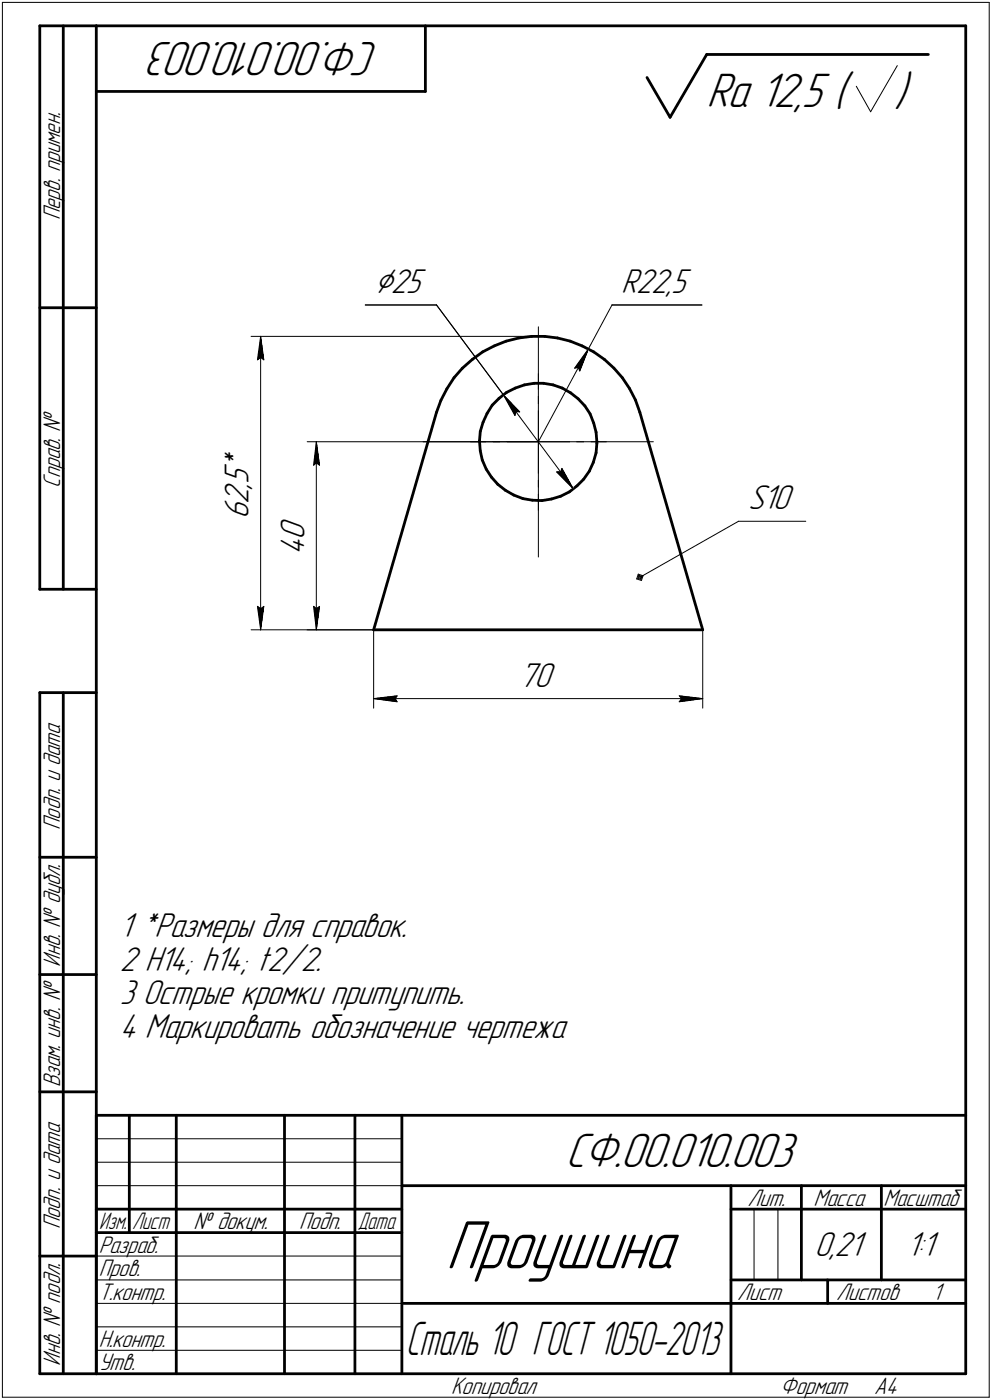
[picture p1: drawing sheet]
<svg xmlns="http://www.w3.org/2000/svg" width="211mm" height="298mm" viewBox="0 0 211 298" stroke-linecap="round" stroke-linejoin="round" font-family="sans-serif">
<g fill="none" stroke="#000" stroke-width=".59">
<path d="M8.5 5.5v120zM8.5 5.5h12zM13.5 5.5v120zM20.5 5.5v287zM20.5 5.5h185zM20.5 19.5h70zM90.5 5.5v14zM137.7 16.5l4.9 8.5zM150.4 11.6l-7.8 13.4zM150.4 11.6h47.1zM205.5 5.5v287zM8.5 65.5h12z"/>
<path d="M98.4 78.4l-1.8 2zM98.4 78.4l2.1-1.9zM100.5 76.5l2.2-1.6zM102.7 74.9l2.5-1.2zM105.2 73.7l2.5-1.1zM107.7 72.6l2.7-.6zM110.4 72l2.7-.4zM113.1 71.6h2.8zM115.9 71.6l2.7 .4zM118.6 72l2.7 .6zM121.3 72.6l2.6 1.1zM123.9 73.7l2.4 1.2z"/>
<path d="M126.3 74.9l2.3 1.6zM128.6 76.5l2 1.9zM130.6 78.4l1.8 2zM92.9 87.8l-13.4 46.3zM93.8 85.3l-.9 2.5zM95.1 82.8l-1.3 2.5zM96.6 80.4l-1.5 2.4zM102 93.9l.2 2.1zM102.2 91.9l-.2 2zM102.2 96l.4 2zM102.6 98l.9 1.9zM102.8 89.9l-.6 2z"/>
<path d="M103.5 99.9l1.1 1.7zM103.6 88.1l-.8 1.8zM104.7 86.3l-1.1 1.8zM106.2 84.8l1.6-1.2zM106.2 84.8l-1.5 1.5zM107.8 83.6l1.8-1zM109.6 82.6l2-.6zM111.6 82l2-.4zM113.6 81.6h2.1zM115.7 81.6l2 .4zM117.7 82l1.9 .6zM119.6 82.6l1.8 1.1z"/>
<path d="M121.4 83.7l1.6 1.2zM123 84.9l1.5 1.5zM124.5 86.4l1.1 1.7zM125.6 88.1l.7 2zM126.2 98.5l-.8 1.8zM126.3 90.1l.5 1.9zM126.8 92l.2 2.1zM126.8 96.4l-.6 2.1zM127 94.4l-.2 2zM127 94.1v.3zM132.4 80.4l1.5 2.3zM133.9 82.7l1.3 2.5z"/>
<path d="M135.2 85.2l.9 2.6zM136.1 87.8l13.4 46.3zM104.6 101.6l1.3 1.5zM105.9 103.1l1.6 1.3zM107.5 104.4l1.8 1zM109.3 105.4l2 .8zM111.3 106.2l2 .3zM113.3 106.5l2 .1zM115.3 106.6l2-.3zM117.3 106.3l2-.6zM119.3 105.7l1.9-1zM121.2 104.7l1.6-1.2z"/>
<path d="M122.8 103.5l1.4-1.5zM125.4 100.3l-1.2 1.7zM8.5 125.5h12zM79.5 134.1h70zM8.5 147.5v145zM8.5 147.5h12zM13.5 147.5v145zM8.5 182.5h12zM8.5 207.5h12zM8.5 232.5h12zM20.5 237.5h185zM20.5 237.5v55z"/>
<path d="M27.5 237.5v25zM37.5 237.5v55zM60.5 237.5v55zM75.5 237.5v55zM85.5 237.5v55zM20.5 257.5h65zM85.5 252.5h120zM155.5 252.5v40zM155.5 257.5h15zM170.5 252.5v20zM170.5 257.5h35zM187.5 252.5v20z"/>
<path d="M8.5 267.5h12zM20.5 262.5h65zM85.5 277.5h70zM155.5 277.5h50zM155.5 272.5h50zM176.1 272.5v5zM8.5 292.5h12zM20.5 292.5h185z"/>
</g>
<g fill="none" stroke="#000" stroke-width=".21">
<path d="M.5 .5v297zM.5 .5h210zM182.2 18.4l3.1 5.4zM190.9 14l-5.6 9.8zM210.5 .5v297zM53.4 71.6h61.2zM54.8 76.6l.7-.5zM55.5 71.6l.6 5zM55.5 76.1l.6 .5zM55.5 71.6l-.7 5zM55.5 71.6v62.5zM77.7 64.9h15.2z"/>
<path d="M92.9 64.9l14.2 19.2zM114.6 79.6v14.5zM114.6 69.6v13.3zM122.3 78.4l.7-.2zM123 78.2l.4 .8zM125.2 74.3l-1.8 4.7zM125.2 74.3l-2.9 4.1zM125.2 74.3l-10.6 19.8zM130.2 64.9l-5 9.4zM130.2 64.9h19.2zM65.4 94.1h49.2zM66.7 99.1l.6-.5z"/>
<path d="M67.3 94.1l.7 5zM67.3 98.6l.7 .5zM67.3 94.1l-.6 5zM67.3 94.1v40zM90 94.1h13.4zM100.1 94.1h14.5zM104.9 94.1h1.4zM107.1 84.1l3.5 3.6zM107.1 84.1l2.5 4.4zM107.1 84.1l14.9 20zM107.9 94.1h6.7zM109.7 87.6l.9 .1z"/>
<path d="M109.7 87.6l-.1 .9zM114.6 94.1h14.4zM114.6 94.1v14.5zM114.6 94.1v6.7zM114.6 84.4v1.5zM114.6 87.5v6.6zM114.6 94.1h6.6zM119.5 99.7l-.2 .8zM119.5 99.7l2.5 4.4zM122.7 94.1h1.5zM125.7 94.1h13.3zM114.6 105.2v13.4z"/>
<path d="M114.6 102.3v1.4zM118.4 100.5l3.6 3.6zM118.4 100.5h.9zM157.1 111h14.3zM53.4 134.1h26.1zM54.8 129.1l.7 5zM54.8 129.1l.7 .5zM55.5 129.6l.6-.5zM56.1 129.1l-.6 5zM65.4 134.1h14.1zM66.7 129.1l.6 5zM66.7 129.1l.6 .5z"/>
<path d="M67.3 129.6l.7-.5zM68 129.1l-.7 5zM79.5 134.1v16.7zM135.5 123.3l1 .3zM135.7 123.2l.7 .2zM135.8 122.3l1 .3zM135.8 122.3l-.3 1zM135.9 123l.4 .2zM135.9 122.5l.7 .2zM135.9 122.5l-.2 .7zM136.1 122.7l.3 .2zM136.1 122.7l-.2 .3z"/>
<path d="M136.1 122.9l21-11.9zM136.4 122.9l-.1 .3zM136.4 122.9l.2-.2zM136.6 122.7l-.2 .7zM136.6 122.7l.2-.1zM136.8 122.6l-.3 1zM149.5 134.1v16.7zM79.5 148.8l5-.6zM79.5 148.8l5 .6zM79.5 148.8h70zM84.1 148.8l.4 .6zM84.5 148.2l-.4 .6z"/>
<path d="M144.5 149.4l5-.6zM144.5 148.2l.5 .6zM144.5 148.2l5 .6zM145 148.8l-.5 .6zM20.5 247.5h65zM20.5 252.5h65zM20.5 242.5h65zM160.4 257.5v15zM165.5 257.5v15zM20.5 267.5h65zM20.5 272.5h65zM20.5 277.5h65z"/>
<path d="M.5 297.5h210zM20.5 282.5h65zM20.5 287.5h65z"/>
</g>
<g fill="#fff" stroke="#fff" stroke-width=".21">
<path d="M110.5 140.6h8.1zM110.5 140.7h8.1zM110.5 140.8h8.1zM110.5 140.9h8.1zM110.5 141h8.1zM110.5 141.1h8.1zM110.5 141.1h8.1zM110.5 141.2h8.1zM110.5 141.3h8.1zM110.5 141.4h8.1zM110.5 141.5h8.1zM110.5 141.6h8.1zM110.5 141.6h8.1zM110.5 141.7h8.1zM110.5 141.8h8.1zM110.5 141.9h8.1zM110.5 142h8.1zM110.5 142.1h8.1zM110.5 142.2h8.1zM110.5 142.2h8.1zM110.5 142.3h8.1zM110.5 142.4h8.1zM110.5 142.5h8.1zM110.5 142.6h8.1zM110.5 142.7h8.1zM110.5 142.7h8.1zM110.5 142.8h8.1zM110.5 142.9h8.1zM110.5 143h8.1zM110.5 143.1h8.1zM110.5 143.2h8.1zM110.5 143.3h8.1zM110.5 143.3h8.1zM110.5 143.4h8.1zM110.5 143.5h8.1zM110.5 143.6h8.1zM110.5 143.7h8.1zM110.5 143.8h8.1zM110.5 143.8h8.1zM110.5 143.9h8.1zM110.5 144h8.1zM110.5 144.1h8.1zM110.5 144.2h8.1zM110.5 144.3h8.1zM110.5 144.4h8.1zM110.5 144.4h8.1zM110.5 144.5h8.1zM110.5 144.6h8.1zM110.5 144.7h8.1zM110.5 144.8h8.1zM110.5 144.9h8.1zM110.5 144.9h8.1zM110.5 145h8.1zM110.5 145.1h8.1zM110.5 145.2h8.1zM110.5 145.3h8.1zM110.5 145.4h8.1zM110.5 145.5h8.1zM110.5 145.5h8.1zM110.5 145.6h8.1zM110.5 145.7h8.1zM110.5 145.8h8.1zM110.5 145.9h8.1zM110.5 146h8.1zM110.5 146h8.1zM110.5 146.1h8.1zM110.5 146.2h8.1zM110.5 146.3h8.1zM110.5 146.4h8.1zM110.5 146.5h8.1zM110.5 146.6h8.1zM110.5 146.6h8.1zM110.5 146.7h8.1zM110.5 146.8h8.1zM110.5 146.9h8.1zM110.5 147h8.1zM110.5 147.1h8.1zM110.5 147.2h8.1zM110.5 147.2h8.1zM110.5 147.3h8.1zM110.5 147.4h8.1zM110.5 147.5h8.1zM110.5 147.6h8.1zM110.5 147.7h8.1z"/>
<path d="M84.4 147.7h.6zM83.8 147.7h1.2zM83.1 147.8h1.9zM82.5 147.9h2.5zM82 148h3zM81.3 148.1h3.7zM81.1 148.2h3.9zM80.9 148.3h4.1zM80.7 148.3h4.3zM80.4 148.4h4.6zM80.2 148.5h4.8zM80 148.6h5zM79.8 148.7h5.2zM79.5 148.8h5.5zM79.8 148.8h5.2zM79.9 148.9h5.1zM80.1 149h4.9zM80.3 149.1h4.7zM80.5 149.2h4.5zM80.7 149.3h4.3zM80.9 149.4h4.1zM81.1 149.4h3.9zM81.3 149.5h3.7zM82 149.6h3zM82.5 149.7h2.5zM83.1 149.8h1.9zM83.8 149.9h1.2zM84.4 149.9h.6z"/>
<path d="M144 147.7h.7zM144 147.7h1.3zM144 147.8h1.9zM144 147.9h2.6zM144 148h3.2zM144 148.1h3.7zM144 148.2h4zM144 148.3h4.3zM144 148.3h4.4zM144 148.4h4.7zM144 148.5h4.9zM144 148.6h5.1zM144 148.7h5.4zM144 148.8h5.5zM144 148.8h5.4zM144 148.9h5.2zM144 149h4.9zM144 149.1h4.8zM144 149.2h4.6zM144 149.3h4.3zM144 149.4h4.2zM144 149.4h4zM144 149.5h3.7zM144 149.6h3.2zM144 149.7h2.6zM144 149.8h1.9zM144 149.9h1.3zM144 149.9h.7z"/>
<path d="M59.2 110h7.2zM59.2 110.1h7.2zM59.2 110.2h7.2zM59.2 110.2h7.2zM59.2 110.3h7.2zM59.2 110.4h7.2zM59.2 110.5h7.2zM59.2 110.6h7.2zM59.2 110.7h7.2zM59.2 110.7h7.2zM59.2 110.8h7.2zM59.2 110.9h7.2zM59.2 111h7.2zM59.2 111.1h7.2zM59.2 111.2h7.2zM59.2 111.3h7.2zM59.2 111.3h7.2zM59.2 111.4h7.2zM59.2 111.5h7.2zM59.2 111.6h7.2zM59.2 111.7h7.2zM59.2 111.8h7.2zM59.2 111.8h7.2zM59.2 111.9h7.2zM59.2 112h7.2zM59.2 112.1h7.2zM59.2 112.2h7.2zM59.2 112.3h7.2zM59.2 112.4h7.2zM59.2 112.4h7.2zM59.2 112.5h7.2zM59.2 112.6h7.2zM59.2 112.7h7.2zM59.2 112.8h7.2zM59.2 112.9h7.2zM59.2 112.9h7.2zM59.2 113h7.2zM59.2 113.1h7.2zM59.2 113.2h7.2zM59.2 113.3h7.2zM59.2 113.4h7.2zM59.2 113.5h7.2zM59.2 113.5h7.2zM59.2 113.6h7.2zM59.2 113.7h7.2zM59.2 113.8h7.2zM59.2 113.9h7.2zM59.2 114h7.2zM59.2 114h7.2zM59.2 114.1h7.2zM59.2 114.2h7.2zM59.2 114.3h7.2zM59.2 114.4h7.2zM59.2 114.5h7.2zM59.2 114.6h7.2zM59.2 114.6h7.2zM59.2 114.7h7.2zM59.2 114.8h7.2zM59.2 114.9h7.2zM59.2 115h7.2zM59.2 115.1h7.2zM59.2 115.1h7.2zM59.2 115.2h7.2zM59.2 115.3h7.2zM59.2 115.4h7.2zM59.2 115.5h7.2zM59.2 115.6h7.2zM59.2 115.7h7.2zM59.2 115.7h7.2zM59.2 115.8h7.2zM59.2 115.9h7.2zM59.2 116h7.2zM59.2 116.1h7.2zM59.2 116.2h7.2zM59.2 116.2h7.2zM59.2 116.3h7.2zM59.2 116.4h7.2zM59.2 116.5h7.2zM59.2 116.6h7.2zM59.2 116.7h7.2zM59.2 116.8h7.2zM59.2 116.8h7.2zM59.2 116.9h7.2zM59.2 117h7.2zM59.2 117.1h7.2zM59.2 117.2h7.2zM59.2 117.3h7.2zM59.2 117.3h7.2zM59.2 117.4h7.2zM59.2 117.5h7.2zM59.2 117.6h7.2zM59.2 117.7h7.2zM59.2 117.8h7.2zM59.2 117.9h7.2zM59.2 117.9h7.2zM59.2 118h7.2zM59.2 118.1h7.2z"/>
<path d="M66.1 128.6h2.5zM66.2 128.7h2.4zM66.2 128.8h2.4zM66.2 128.9h2.4zM66.2 128.9h2.4zM66.2 129h2.4zM66.2 129.1h2.4zM66.2 129.2h2.4zM66.3 129.3h2.2zM66.3 129.4h2.2zM66.3 129.5h2.2zM66.3 129.5h2.2zM66.3 129.6h2.2zM66.3 129.7h2.2zM66.3 129.8h2.2zM66.4 129.9h2zM66.4 130h2zM66.4 130h2zM66.4 130.1h2zM66.4 130.2h2zM66.4 130.3h2zM66.4 130.4h2zM66.4 130.5h1.9zM66.5 130.6h1.8zM66.5 130.6h1.8zM66.5 130.7h1.8zM66.5 130.8h1.8zM66.5 130.9h1.8zM66.5 131h1.8zM66.5 131.1h1.8zM66.5 131.1h1.7zM66.5 131.2h1.7zM66.5 131.3h1.7zM66.5 131.4h1.7zM66.5 131.5h1.7zM66.5 131.6h1.7zM66.5 131.7h1.7zM66.6 131.7h1.6zM66.6 131.8h1.6zM66.6 131.9h1.6zM66.6 132h1.6zM66.6 132.1h1.6zM66.6 132.2h1.6zM66.6 132.2h1.6zM66.6 132.3h1.5zM66.7 132.4h1.4zM66.7 132.5h1.4zM66.8 132.6h1.2zM66.8 132.7h1.2zM66.8 132.8h1.1zM66.9 132.8h1zM66.9 132.9h.9zM67 133h.8zM67 133.1h.8zM67 133.2h.7zM67.1 133.3h.6zM67.1 133.3h.5zM67.1 133.4h.5zM67.1 133.5h.5zM67.1 133.6h.5zM67.2 133.7h.4zM67.2 133.8h.3zM67.2 133.9h.3z"/>
<path d="M67.2 94.3h.3zM67.2 94.4h.3zM67.2 94.5h.4zM67.1 94.6h.5zM67.1 94.7h.5zM67.1 94.7h.5zM67.1 94.8h.5zM67.1 94.9h.6zM67 95h.7zM67 95.1h.8zM67 95.2h.8zM66.9 95.2h.9zM66.9 95.3h1zM66.8 95.4h1.1zM66.8 95.5h1.2zM66.8 95.6h1.2zM66.7 95.7h1.4zM66.7 95.8h1.4zM66.6 95.8h1.5zM66.6 95.9h1.6zM66.6 96h1.6zM66.6 96.1h1.6zM66.6 96.2h1.6zM66.6 96.3h1.6zM66.6 96.4h1.6zM66.6 96.4h1.6zM66.5 96.5h1.7zM66.5 96.6h1.7zM66.5 96.7h1.7zM66.5 96.8h1.7zM66.5 96.9h1.7zM66.5 96.9h1.7zM66.5 97h1.7zM66.5 97.1h1.8zM66.5 97.2h1.8zM66.5 97.3h1.8zM66.5 97.4h1.8zM66.5 97.5h1.8zM66.5 97.5h1.8zM66.5 97.6h1.8zM66.4 97.7h1.9zM66.4 97.8h2zM66.4 97.9h2zM66.4 98h2zM66.4 98h2zM66.4 98.1h2zM66.4 98.2h2zM66.4 98.3h2zM66.3 98.4h2.2zM66.3 98.5h2.2zM66.3 98.6h2.2zM66.3 98.6h2.2zM66.3 98.7h2.2zM66.3 98.8h2.2zM66.3 98.9h2.2zM66.2 99h2.4zM66.2 99.1h2.4zM66.2 99.1h2.4zM66.2 99.2h2.4zM66.2 99.3h2.4zM66.2 99.4h2.4zM66.2 99.5h2.4z"/>
<path d="M125.1 74.4h.1zM125 74.5h.2zM124.9 74.6h.3zM124.7 74.7h.5zM124.6 74.8h.6zM124.5 74.8h.7zM124.5 74.9h.6zM124.4 75h.7zM124.2 75.1h.9zM124.1 75.2h1zM124 75.3h1.1zM124 75.4h1.1zM123.9 75.4h1.2zM123.7 75.5h1.4zM123.7 75.6h1.4zM123.6 75.7h1.5zM123.5 75.8h1.6zM123.5 75.9h1.6zM123.4 75.9h1.7zM123.4 76h1.7zM123.3 76.1h1.8zM123.3 76.2h1.7zM123.2 76.3h1.8zM123.1 76.4h1.9zM123.1 76.5h1.8zM123 76.5h1.9zM122.9 76.6h2zM122.9 76.7h1.9zM122.9 76.8h1.9zM122.8 76.9h2zM122.7 77h2zM122.6 77h2.1zM122.6 77.1h2zM122.5 77.2h2.1zM122.4 77.3h2.2zM122.4 77.4h2.1zM122.3 77.5h2.2zM122.3 77.6h2.2zM122.2 77.6h2.3zM122.2 77.7h2.3zM122.1 77.8h2.4zM122 77.9h2.4zM122 78h2.4zM121.9 78.1h2.4zM121.8 78.1h2.5zM121.8 78.2h2.5zM121.8 78.3h2.4zM121.7 78.4h2.5zM121.6 78.5h2.6zM121.5 78.6h2.6zM121.8 78.7h2.3zM121.9 78.7h2.2zM122.1 78.8h1.9zM122.3 78.9h1.7zM122.4 79h1.6zM122.6 79.1h1.4zM122.8 79.2h1.2zM122.9 79.2h1zM123.1 79.3h.8zM123.3 79.4h.6zM123.4 79.5h.4zM123.6 79.6h.2z"/>
<path d="M132.2 56.8h15.2zM132.2 56.9h15.2zM132.2 57h15.2zM132.2 57.1h15.2zM132.2 57.1h15.2zM132.2 57.2h15.2zM132.2 57.3h15.2zM132.2 57.4h15.2zM132.2 57.5h15.2zM132.2 57.6h15.2zM132.2 57.7h15.2zM132.2 57.7h15.2zM132.2 57.8h15.2zM132.2 57.9h15.2zM132.2 58h15.2zM132.2 58.1h15.2zM132.2 58.2h15.2zM132.2 58.3h15.2zM132.2 58.3h15.2zM132.2 58.4h15.2zM132.2 58.5h15.2zM132.2 58.6h15.2zM132.2 58.7h15.2zM132.2 58.8h15.2zM132.2 58.8h15.2zM132.2 58.9h15.2zM132.2 59h15.2zM132.2 59.1h15.2zM132.2 59.2h15.2zM132.2 59.3h15.2zM132.2 59.4h15.2zM132.2 59.4h15.2zM132.2 59.5h15.2zM132.2 59.6h15.2zM132.2 59.7h15.2zM132.2 59.8h15.2zM132.2 59.9h15.2zM132.2 59.9h15.2zM132.2 60h15.2zM132.2 60.1h15.2zM132.2 60.2h15.2zM132.2 60.3h15.2zM132.2 60.4h15.2zM132.2 60.5h15.2zM132.2 60.5h15.2zM132.2 60.6h15.2zM132.2 60.7h15.2zM132.2 60.8h15.2zM132.2 60.9h15.2zM132.2 61h15.2zM132.2 61h15.2zM132.2 61.1h15.2zM132.2 61.2h15.2zM132.2 61.3h15.2zM132.2 61.4h15.2zM132.2 61.5h15.2zM132.2 61.6h15.2zM132.2 61.6h15.2zM132.2 61.7h15.2zM132.2 61.8h15.2zM132.2 61.9h15.2zM132.2 62h15.2zM132.2 62.1h15.2zM132.2 62.1h15.2zM132.2 62.2h15.2zM132.2 62.3h15.2zM132.2 62.4h15.2zM132.2 62.5h15.2zM132.2 62.6h15.2zM132.2 62.7h15.2zM132.2 62.7h15.2zM132.2 62.8h15.2zM132.2 62.9h15.2zM132.2 63h15.2zM132.2 63.1h15.2zM132.2 63.2h15.2zM132.2 63.2h15.2zM132.2 63.3h15.2zM132.2 63.4h15.2zM132.2 63.5h15.2zM132.2 63.6h15.2zM132.2 63.7h15.2zM132.2 63.8h15.2zM132.2 63.8h15.2z"/>
<path d="M119.6 99.1h.2zM119.5 99.1h.4zM119.4 99.2h.5zM119.3 99.3h.7zM119.2 99.4h.8zM119 99.5h1.1zM119 99.6h1.1zM118.9 99.7h1.2zM118.7 99.7h1.4zM118.6 99.8h1.6zM118.4 99.9h1.8zM118.4 100h1.9zM118.2 100.1h2.1zM118.1 100.2h2.3zM117.9 100.2h2.6zM117.9 100.3h2.6zM117.7 100.4h2.9zM117.8 100.5h2.8zM117.9 100.6h2.7zM117.9 100.7h2.7zM118 100.8h2.7zM118.1 100.8h2.6zM118.2 100.9h2.6zM118.3 101h2.5zM118.4 101.1h2.5zM118.4 101.2h2.5zM118.5 101.3h2.5zM118.6 101.3h2.5zM118.7 101.4h2.4zM118.8 101.5h2.4zM118.9 101.6h2.3zM119 101.7h2.2zM119 101.8h2.2zM119.1 101.9h2.2zM119.2 101.9h2.1zM119.3 102h2.1zM119.4 102.1h2zM119.5 102.2h2zM119.5 102.3h2zM119.6 102.4h2zM119.7 102.4h1.9zM119.8 102.5h1.8zM119.9 102.6h1.8zM120 102.7h1.7zM120.1 102.8h1.6zM120.1 102.9h1.6zM120.2 103h1.6zM120.3 103h1.5zM120.3 103.1h1.5zM120.5 103.2h1.3zM120.6 103.3h1.2zM120.7 103.4h1.1zM120.9 103.5h.9zM121.1 103.5h.8zM121.2 103.6h.7zM121.3 103.7h.6zM121.5 103.8h.4zM121.6 103.9h.4zM121.8 104h.2z"/>
<path d="M107.2 84.2h.2zM107.2 84.3h.4zM107.2 84.4h.5zM107.3 84.5h.6zM107.3 84.6h.7zM107.3 84.7h.9zM107.3 84.8h1zM107.4 84.8h1.1zM107.4 84.9h1.2zM107.4 85h1.3zM107.4 85.1h1.4zM107.4 85.2h1.5zM107.4 85.3h1.6zM107.4 85.3h1.7zM107.4 85.4h1.7zM107.4 85.5h1.8zM107.5 85.6h1.8zM107.5 85.7h1.9zM107.5 85.8h2zM107.5 85.9h2.1zM107.5 85.9h2.1zM107.6 86h2.1zM107.7 86.1h2.1zM107.7 86.2h2.2zM107.8 86.3h2.2zM107.8 86.4h2.3zM107.9 86.4h2.3zM107.9 86.5h2.3zM107.9 86.6h2.4zM108 86.7h2.4zM108 86.8h2.5zM108.1 86.9h2.5zM108.1 87h2.6zM108.2 87h2.5zM108.2 87.1h2.6zM108.3 87.2h2.6zM108.4 87.3h2.6zM108.4 87.4h2.7zM108.5 87.5h2.7zM108.5 87.5h2.8zM108.5 87.6h2.8zM108.5 87.7h2.8zM108.6 87.8h2.7zM108.6 87.9h2.6zM108.7 88h2.4zM108.8 88.1h2.2zM108.8 88.1h2zM108.9 88.2h1.8zM108.9 88.3h1.8zM109 88.4h1.6zM109 88.5h1.4zM109.1 88.6h1.2zM109.1 88.6h1.1zM109.1 88.7h1zM109.2 88.8h.8zM109.2 88.9h.7zM109.3 89h.4zM109.3 89.1h.3zM109.4 89.2h.2z"/>
<path d="M79.7 56.7h11.2zM79.7 56.8h11.2zM79.7 56.9h11.2zM79.7 57h11.2zM79.7 57.1h11.2zM79.7 57.1h11.2zM79.7 57.2h11.2zM79.7 57.3h11.2zM79.7 57.4h11.2zM79.7 57.5h11.2zM79.7 57.6h11.2zM79.7 57.7h11.2zM79.7 57.7h11.2zM79.7 57.8h11.2zM79.7 57.9h11.2zM79.7 58h11.2zM79.7 58.1h11.2zM79.7 58.2h11.2zM79.7 58.3h11.2zM79.7 58.3h11.2zM79.7 58.4h11.2zM79.7 58.5h11.2zM79.7 58.6h11.2zM79.7 58.7h11.2zM79.7 58.8h11.2zM79.7 58.8h11.2zM79.7 58.9h11.2zM79.7 59h11.2zM79.7 59.1h11.2zM79.7 59.2h11.2zM79.7 59.3h11.2zM79.7 59.4h11.2zM79.7 59.4h11.2zM79.7 59.5h11.2zM79.7 59.6h11.2zM79.7 59.7h11.2zM79.7 59.8h11.2zM79.7 59.9h11.2zM79.7 59.9h11.2zM79.7 60h11.2zM79.7 60.1h11.2zM79.7 60.2h11.2zM79.7 60.3h11.2zM79.7 60.4h11.2zM79.7 60.5h11.2zM79.7 60.5h11.2zM79.7 60.6h11.2zM79.7 60.7h11.2zM79.7 60.8h11.2zM79.7 60.9h11.2zM79.7 61h11.2zM79.7 61h11.2zM79.7 61.1h11.2zM79.7 61.2h11.2zM79.7 61.3h11.2zM79.7 61.4h11.2zM79.7 61.5h11.2zM79.7 61.6h11.2zM79.7 61.6h11.2zM79.7 61.7h11.2zM79.7 61.8h11.2zM79.7 61.9h11.2zM79.7 62h11.2zM79.7 62.1h11.2zM79.7 62.1h11.2zM79.7 62.2h11.2zM79.7 62.3h11.2zM79.7 62.4h11.2zM79.7 62.5h11.2zM79.7 62.6h11.2zM79.7 62.7h11.2zM79.7 62.7h11.2zM79.7 62.8h11.2zM79.7 62.9h11.2zM79.7 63h11.2zM79.7 63.1h11.2zM79.7 63.2h11.2zM79.7 63.2h11.2zM79.7 63.3h11.2zM79.7 63.4h11.2zM79.7 63.5h11.2zM79.7 63.6h11.2zM79.7 63.7h11.2zM79.7 63.8h11.2zM79.7 63.8h11.2z"/>
<path d="M47.3 95.2h7.1zM47.3 95.3h7.1zM47.3 95.4h7.1zM47.3 95.5h7.1zM47.3 95.6h7.1zM47.3 95.7h7.1zM47.3 95.8h7.1zM47.3 95.8h7.1zM47.3 95.9h7.1zM47.3 96h7.1zM47.3 96.1h7.1zM47.3 96.2h7.1zM47.3 96.3h7.1zM47.3 96.4h7.1zM47.3 96.4h7.1zM47.3 96.5h7.1zM47.3 96.6h7.1zM47.3 96.7h7.1zM47.3 96.8h7.1zM47.3 96.9h7.1zM47.3 96.9h7.1zM47.3 97h7.1zM47.3 97.1h7.1zM47.3 97.2h7.1zM47.3 97.3h7.1zM47.3 97.4h7.1zM47.3 97.5h7.1zM47.3 97.5h7.1zM47.3 97.6h7.1zM47.3 97.7h7.1zM47.3 97.8h7.1zM47.3 97.9h7.1zM47.3 98h7.1zM47.3 98h7.1zM47.3 98.1h7.1zM47.3 98.2h7.1zM47.3 98.3h7.1zM47.3 98.4h7.1zM47.3 98.5h7.1zM47.3 98.6h7.1zM47.3 98.6h7.1zM47.3 98.7h7.1zM47.3 98.8h7.1zM47.3 98.9h7.1zM47.3 99h7.1zM47.3 99.1h7.1zM47.3 99.1h7.1zM47.3 99.2h7.1zM47.3 99.3h7.1zM47.3 99.4h7.1zM47.3 99.5h7.1zM47.3 99.6h7.1zM47.3 99.7h7.1zM47.3 99.7h7.1zM47.3 99.8h7.1zM47.3 99.9h7.1zM47.3 100h7.1zM47.3 100.1h7.1zM47.3 100.2h7.1zM47.3 100.2h7.1zM47.3 100.3h7.1zM47.3 100.4h7.1zM47.3 100.5h7.1zM47.3 100.6h7.1zM47.3 100.7h7.1zM47.3 100.8h7.1zM47.3 100.8h7.1zM47.3 100.9h7.1zM47.3 101h7.1zM47.3 101.1h7.1zM47.3 101.2h7.1zM47.3 101.3h7.1zM47.3 101.3h7.1zM47.3 101.4h7.1zM47.3 101.5h7.1zM47.3 101.6h7.1zM47.3 101.7h7.1zM47.3 101.8h7.1zM47.3 101.9h7.1zM47.3 101.9h7.1zM47.3 102h7.1zM47.3 102.1h7.1zM47.3 102.2h7.1zM47.3 102.3h7.1zM47.3 102.4h7.1zM47.3 102.4h7.1zM47.3 102.5h7.1zM47.3 102.6h7.1zM47.3 102.7h7.1zM47.3 102.8h7.1zM47.3 102.9h7.1zM47.3 103h7.1zM47.3 103h7.1zM47.3 103.1h7.1zM47.3 103.2h7.1zM47.3 103.3h7.1zM47.3 103.4h7.1zM47.3 103.5h7.1zM47.3 103.5h7.1zM47.3 103.6h7.1zM47.3 103.7h7.1zM47.3 103.8h7.1zM47.3 103.9h7.1zM47.3 104h7.1zM47.3 104.1h7.1zM47.3 104.1h7.1zM47.3 104.2h7.1zM47.3 104.3h7.1zM47.3 104.4h7.1zM47.3 104.5h7.1zM47.3 104.6h7.1zM47.3 104.6h7.1zM47.3 104.7h7.1zM47.3 104.8h7.1zM47.3 104.9h7.1zM47.3 105h7.1zM47.3 105.1h7.1zM47.3 105.2h7.1zM47.3 105.2h7.1zM47.3 105.3h7.1zM47.3 105.4h7.1zM47.3 105.5h7.1zM47.3 105.6h7.1zM47.3 105.7h7.1zM47.3 105.7h7.1zM47.3 105.8h7.1zM47.3 105.9h7.1zM47.3 106h7.1zM47.3 106.1h7.1zM47.3 106.2h7.1zM47.3 106.3h7.1zM47.3 106.3h7.1zM47.3 106.4h7.1zM47.3 106.5h7.1zM47.3 106.6h7.1zM47.3 106.7h7.1zM47.3 106.8h7.1zM47.3 106.8h7.1zM47.3 106.9h7.1zM47.3 107h7.1zM47.3 107.1h7.1zM47.3 107.2h7.1zM47.3 107.3h7.1zM47.3 107.4h7.1zM47.3 107.4h7.1zM47.3 107.5h7.1zM47.3 107.6h7.1zM47.3 107.7h7.1zM47.3 107.8h7.1zM47.3 107.9h7.1zM47.3 107.9h7.1zM47.3 108h7.1zM47.3 108.1h7.1zM47.3 108.2h7.1zM47.3 108.3h7.1zM47.3 108.4h7.1zM47.3 108.5h7.1zM47.3 108.5h7.1zM47.3 108.6h7.1zM47.3 108.7h7.1zM47.3 108.8h7.1zM47.3 108.9h7.1zM47.3 109h7.1zM47.3 109.1h7.1zM47.3 109.1h7.1zM47.3 109.2h7.1zM47.3 109.3h7.1zM47.3 109.4h7.1zM47.3 109.5h7.1zM47.3 109.6h7.1zM47.3 109.6h7.1zM47.3 109.7h7.1zM47.3 109.8h7.1zM47.3 109.9h7.1zM47.3 110h7.1zM47.3 110.1h7.1zM47.3 110.2h7.1zM47.3 110.2h7.1zM47.3 110.3h7.1z"/>
<path d="M54.2 128.6h2.4zM54.3 128.7h2.3zM54.3 128.8h2.3zM54.3 128.9h2.3zM54.3 128.9h2.3zM54.3 129h2.3zM54.3 129.1h2.3zM54.3 129.2h2.3zM54.4 129.3h2.2zM54.4 129.4h2.2zM54.4 129.5h2.2zM54.4 129.5h2.2zM54.4 129.6h2.2zM54.4 129.7h2.2zM54.4 129.8h2.2zM54.4 129.9h2.2zM54.4 130h2.2zM54.4 130h2.2zM54.4 130.1h2.1zM54.4 130.2h2.1zM54.4 130.3h2.1zM54.4 130.4h2.1zM54.4 130.5h2.1zM54.5 130.6h2zM54.5 130.6h2zM54.5 130.7h2zM54.5 130.8h2zM54.5 130.9h1.9zM54.5 131h1.9zM54.5 131.1h1.9zM54.6 131.1h1.8zM54.6 131.2h1.8zM54.6 131.3h1.8zM54.6 131.4h1.8zM54.6 131.5h1.8zM54.6 131.6h1.8zM54.6 131.7h1.7zM54.7 131.7h1.6zM54.7 131.8h1.6zM54.7 131.9h1.6zM54.7 132h1.6zM54.7 132.1h1.6zM54.7 132.2h1.6zM54.7 132.2h1.6zM54.7 132.3h1.5zM54.8 132.4h1.4zM54.8 132.5h1.4zM54.9 132.6h1.2zM54.9 132.7h1.2zM54.9 132.8h1.1zM54.9 132.8h1.1zM54.9 132.9h1.1zM55 133h1zM55 133.1h1zM55.1 133.2h.8zM55.1 133.3h.8zM55.2 133.3h.6zM55.2 133.4h.6zM55.2 133.5h.5zM55.3 133.6h.4zM55.3 133.7h.4zM55.4 133.8h.2zM55.4 133.9h.2z"/>
<path d="M55.4 71.9h.2zM55.4 72h.2zM55.3 72.1h.4zM55.3 72.1h.4zM55.2 72.2h.5zM55.2 72.3h.6zM55.2 72.4h.6zM55.1 72.5h.8zM55.1 72.6h.8zM55 72.6h1zM55 72.7h1zM54.9 72.8h1.1zM54.9 72.9h1.1zM54.9 73h1.1zM54.9 73.1h1.2zM54.9 73.2h1.2zM54.8 73.2h1.4zM54.8 73.3h1.4zM54.7 73.4h1.5zM54.7 73.5h1.6zM54.7 73.6h1.6zM54.7 73.7h1.6zM54.7 73.7h1.6zM54.7 73.8h1.6zM54.7 73.9h1.6zM54.7 74h1.6zM54.6 74.1h1.7zM54.6 74.2h1.8zM54.6 74.3h1.8zM54.6 74.3h1.8zM54.6 74.4h1.8zM54.6 74.5h1.8zM54.6 74.6h1.8zM54.5 74.7h1.9zM54.5 74.8h1.9zM54.5 74.8h1.9zM54.5 74.9h2zM54.5 75h2zM54.5 75.1h2zM54.5 75.2h2zM54.4 75.3h2.1zM54.4 75.4h2.1zM54.4 75.4h2.1zM54.4 75.5h2.1zM54.4 75.6h2.2zM54.4 75.7h2.2zM54.4 75.8h2.2zM54.4 75.9h2.2zM54.4 75.9h2.2zM54.4 76h2.2zM54.4 76.1h2.2zM54.4 76.2h2.2zM54.4 76.3h2.2zM54.4 76.4h2.2zM54.3 76.5h2.3zM54.3 76.5h2.3zM54.3 76.6h2.3zM54.3 76.7h2.3zM54.3 76.8h2.3zM54.3 76.9h2.3zM54.3 77h2.3z"/>
<path d="M159.2 102.8h10.2zM159.2 102.9h10.2zM159.2 103h10.2zM159.2 103h10.2zM159.2 103.1h10.2zM159.2 103.2h10.2zM159.2 103.3h10.2zM159.2 103.4h10.2zM159.2 103.5h10.2zM159.2 103.5h10.2zM159.2 103.6h10.2zM159.2 103.7h10.2zM159.2 103.8h10.2zM159.2 103.9h10.2zM159.2 104h10.2zM159.2 104.1h10.2zM159.2 104.1h10.2zM159.2 104.2h10.2zM159.2 104.3h10.2zM159.2 104.4h10.2zM159.2 104.5h10.2zM159.2 104.6h10.2zM159.2 104.6h10.2zM159.2 104.7h10.2zM159.2 104.8h10.2zM159.2 104.9h10.2zM159.2 105h10.2zM159.2 105.1h10.2zM159.2 105.2h10.2zM159.2 105.2h10.2zM159.2 105.3h10.2zM159.2 105.4h10.2zM159.2 105.5h10.2zM159.2 105.6h10.2zM159.2 105.7h10.2zM159.2 105.7h10.2zM159.2 105.8h10.2zM159.2 105.9h10.2zM159.2 106h10.2zM159.2 106.1h10.2zM159.2 106.2h10.2zM159.2 106.3h10.2zM159.2 106.3h10.2zM159.2 106.4h10.2zM159.2 106.5h10.2zM159.2 106.6h10.2zM159.2 106.7h10.2zM159.2 106.8h10.2zM159.2 106.8h10.2zM159.2 106.9h10.2zM159.2 107h10.2zM159.2 107.1h10.2zM159.2 107.2h10.2zM159.2 107.3h10.2zM159.2 107.4h10.2zM159.2 107.4h10.2zM159.2 107.5h10.2zM159.2 107.6h10.2zM159.2 107.7h10.2zM159.2 107.8h10.2zM159.2 107.9h10.2zM159.2 107.9h10.2zM159.2 108h10.2zM159.2 108.1h10.2zM159.2 108.2h10.2zM159.2 108.3h10.2zM159.2 108.4h10.2zM159.2 108.5h10.2zM159.2 108.5h10.2zM159.2 108.6h10.2zM159.2 108.7h10.2zM159.2 108.8h10.2zM159.2 108.9h10.2zM159.2 109h10.2zM159.2 109.1h10.2zM159.2 109.1h10.2zM159.2 109.2h10.2zM159.2 109.3h10.2zM159.2 109.4h10.2zM159.2 109.5h10.2zM159.2 109.6h10.2zM159.2 109.6h10.2zM159.2 109.7h10.2zM159.2 109.8h10.2zM159.2 109.9h10.2z"/>
</g>
<g fill="#000" stroke="#000" stroke-width=".21">
<path d="M55.3 72.9h.2zM55.3 73h.2zM55.3 73.1h.2zM55.3 73.2h.2zM55.3 73.2h.2zM55.3 73.3h.2zM55.3 73.4h.2zM55.3 73.5h.2zM55.2 73.6h.3zM55.2 73.7h.3zM55.2 73.7h.3zM55.2 73.8h.3zM55.2 73.9h.3zM55.2 74h.3zM55.2 74.1h.3zM55.1 74.2h.4zM55.1 74.3h.4zM55.1 74.3h.4zM55.1 74.4h.4zM55.1 74.5h.4zM55.1 74.6h.4zM55.1 74.7h.4zM55 74.8h.5zM55 74.8h.5zM55 74.9h.5zM55 75h.5zM55 75.1h.5zM55 75.2h.5zM55 75.3h.5zM55 75.4h.5zM54.9 75.4h.6zM54.9 75.5h.6zM54.9 75.6h.6zM54.9 75.7h.6zM54.9 75.8h.6zM54.9 75.9h.6zM54.9 75.9h.6zM54.9 76h.6zM54.9 76.1h.6zM54.9 76.2h.5zM54.9 76.3h.4zM54.9 76.4h.2zM54.9 76.5h.1z"/>
<path d="M55.5 72.3h.1zM55.5 72.4h.1zM55.5 72.5h.1zM55.5 72.6h.1zM55.5 72.6h.1zM55.5 72.7h.1zM55.5 72.8h.1zM55.5 72.9h.2zM55.5 73h.2zM55.5 73.1h.2zM55.5 73.2h.2zM55.5 73.2h.2zM55.5 73.3h.2zM55.5 73.4h.2zM55.5 73.5h.2zM55.5 73.6h.3zM55.5 73.7h.3zM55.5 73.7h.3zM55.5 73.8h.3zM55.5 73.9h.3zM55.5 74h.3zM55.5 74.1h.3zM55.5 74.2h.4zM55.5 74.3h.4zM55.5 74.3h.4zM55.5 74.4h.4zM55.5 74.5h.4zM55.5 74.6h.4zM55.5 74.7h.4zM55.5 74.8h.5zM55.5 74.8h.5zM55.5 74.9h.5zM55.5 75h.5zM55.5 75.1h.5zM55.5 75.2h.5zM55.5 75.3h.5zM55.5 75.4h.5zM55.5 75.4h.5zM55.5 75.5h.5zM55.5 75.6h.5zM55.5 75.7h.5zM55.5 75.8h.5zM55.5 75.9h.5zM55.5 75.9h.5zM55.5 76h.6zM55.5 76.1h.6zM55.6 76.2h.5zM55.7 76.3h.4zM55.8 76.4h.3zM56 76.5h.1z"/>
<path d="M124.8 74.8h.2zM124.7 75h.2zM124.6 75.1h.2zM124.5 75.3h.2zM124.5 75.4h.1zM124.4 75.4h.2zM124.4 75.5h.1zM124.3 75.6h.2zM124.2 75.7h.3zM124.2 75.8h.3zM124.1 75.9h.3zM124 75.9h.3zM124 76h.3zM124 76.1h.2zM123.9 76.2h.3zM123.8 76.3h.3zM123.8 76.4h.3zM123.7 76.5h.3zM123.6 76.5h.4zM123.5 76.6h.5zM123.5 76.7h.4zM123.4 76.8h.5zM123.4 76.9h.4zM123.4 77h.4zM123.3 77h.4zM123.2 77.1h.5zM123.1 77.2h.5zM123.1 77.3h.5zM123 77.4h.5zM122.9 77.5h.5zM122.9 77.6h.5zM122.9 77.6h.5zM122.8 77.7h.6zM122.7 77.8h.6zM122.7 77.9h.6zM122.6 78h.6zM122.5 78.1h.7zM122.5 78.1h.6zM122.4 78.2h.6zM122.3 78.3h.4z"/>
<path d="M124.8 75.1h.2zM124.7 75.2h.2zM124.7 75.3h.2zM124.6 75.4h.2zM124.6 75.4h.2zM124.5 75.5h.3zM124.5 75.6h.2zM124.5 75.7h.2zM124.5 75.8h.1zM124.4 75.9h.2zM124.3 75.9h.3zM124.3 76h.2zM124.2 76.1h.3zM124.2 76.2h.3zM124.1 76.3h.4zM124.1 76.4h.4zM124 76.5h.4zM124 76.5h.4zM124 76.6h.3zM123.9 76.7h.4zM123.9 76.8h.4zM123.8 76.9h.4zM123.8 77h.4zM123.7 77h.5zM123.7 77.1h.4zM123.6 77.2h.5zM123.6 77.3h.4zM123.5 77.4h.5zM123.4 77.5h.6zM123.4 77.6h.6zM123.4 77.6h.6zM123.4 77.7h.5zM123.3 77.8h.6zM123.3 77.9h.6zM123.2 78h.6zM123.2 78.1h.6zM123.1 78.1h.6zM123 78.2h.7zM123.1 78.3h.6zM123.1 78.4h.5zM123.2 78.5h.4zM123.2 78.6h.3zM123.3 78.7h.2zM123.3 78.7h.2z"/>
<path d="M67.1 95.5h.2zM67.1 95.6h.2zM67.1 95.7h.2zM67.1 95.8h.2zM67.1 95.8h.2zM67.1 95.9h.2zM67.1 96h.2zM67.1 96.1h.2zM67.1 96.2h.2zM67.1 96.3h.2zM67.1 96.4h.2zM67.1 96.4h.2zM67.1 96.5h.2zM67.1 96.6h.2zM67.1 96.7h.2zM67.1 96.8h.2zM67.1 96.9h.2zM67 96.9h.3zM67 97h.3zM67 97.1h.3zM67 97.2h.3zM67 97.3h.3zM67 97.4h.3zM67 97.5h.3zM67 97.5h.3zM67 97.6h.3zM66.9 97.7h.4zM66.9 97.8h.4zM66.9 97.9h.4zM66.9 98h.4zM66.9 98h.4zM66.9 98.1h.4zM66.9 98.2h.4zM66.9 98.3h.4zM66.8 98.4h.5zM66.8 98.5h.5zM66.8 98.6h.5zM66.8 98.6h.4zM66.8 98.7h.3zM66.8 98.8h.3zM66.8 98.9h.2z"/>
<path d="M67.3 94.7h.2zM67.3 94.8h.2zM67.3 94.9h.2zM67.3 95h.2zM67.3 95.1h.2zM67.3 95.2h.2zM67.3 95.2h.2zM67.3 95.3h.3zM67.3 95.4h.3zM67.3 95.5h.3zM67.3 95.6h.3zM67.3 95.7h.3zM67.3 95.8h.3zM67.3 95.8h.3zM67.3 95.9h.3zM67.3 96h.3zM67.3 96.1h.3zM67.3 96.2h.3zM67.3 96.3h.3zM67.3 96.4h.3zM67.3 96.4h.3zM67.3 96.5h.3zM67.3 96.6h.4zM67.3 96.7h.4zM67.3 96.8h.4zM67.3 96.9h.4zM67.3 96.9h.4zM67.3 97h.4zM67.3 97.1h.4zM67.3 97.2h.5zM67.3 97.3h.5zM67.3 97.4h.5zM67.3 97.5h.5zM67.3 97.5h.5zM67.3 97.6h.5zM67.3 97.7h.5zM67.3 97.8h.5zM67.3 97.9h.6zM67.3 98h.6zM67.3 98h.6zM67.3 98.1h.6zM67.3 98.2h.6zM67.3 98.3h.6zM67.3 98.4h.6zM67.3 98.5h.7zM67.3 98.6h.7zM67.5 98.6h.5zM67.6 98.7h.4zM67.6 98.8h.4zM67.8 98.9h.2z"/>
<path d="M107.4 84.7h.2zM107.6 84.9h.2zM107.7 85h.2zM107.7 85.1h.2zM107.8 85.2h.1zM107.8 85.3h.2zM107.9 85.3h.2zM107.9 85.4h.2zM107.9 85.5h.3zM108 85.6h.3zM108 85.7h.4zM108.1 85.8h.3zM108.1 85.9h.4zM108.2 85.9h.3zM108.2 86h.3zM108.3 86.1h.3zM108.3 86.2h.4zM108.4 86.3h.4zM108.5 86.4h.3zM108.5 86.4h.4zM108.5 86.5h.5zM108.5 86.6h.6zM108.6 86.7h.5zM108.6 86.8h.5zM108.7 86.9h.5zM108.7 87h.6zM108.8 87h.5zM108.9 87.1h.5zM108.9 87.2h.6zM109 87.3h.6zM109 87.4h.6zM109.1 87.5h.5zM109.1 87.5h.6zM109.1 87.6h.6zM109.1 87.7h.6zM109.2 87.8h.5zM109.3 87.9h.4zM109.3 88h.4zM109.4 88.1h.2zM109.4 88.1h.2zM109.5 88.2h.1zM109.5 88.3h.1z"/>
<path d="M107.6 84.8h.2zM107.7 84.8h.2zM107.8 84.9h.1zM107.9 85h.1zM107.9 85.1h.2zM107.9 85.2h.3zM108 85.3h.3zM108.1 85.3h.3zM108.1 85.4h.4zM108.2 85.5h.3zM108.3 85.6h.3zM108.4 85.7h.3zM108.4 85.8h.4zM108.5 85.9h.4zM108.5 85.9h.4zM108.5 86h.5zM108.6 86.1h.5zM108.7 86.2h.4zM108.8 86.3h.4zM108.8 86.4h.5zM108.9 86.4h.5zM109 86.5h.5zM109.1 86.6h.5zM109.1 86.7h.5zM109.1 86.8h.6zM109.2 86.9h.6zM109.3 87h.6zM109.3 87h.7zM109.4 87.1h.7zM109.5 87.2h.7zM109.6 87.3h.6zM109.6 87.4h.7zM109.6 87.5h.8zM109.7 87.5h.8zM109.7 87.6h.9z"/>
<path d="M119.5 99.9h.2zM119.5 100h.2zM119.5 100.1h.3zM119.5 100.2h.3zM119.4 100.2h.5zM119.4 100.3h.5zM119.4 100.4h.6zM119.3 100.5h.8zM119.4 100.6h.7zM119.5 100.7h.6zM119.5 100.8h.6zM119.5 100.8h.7zM119.6 100.9h.6zM119.7 101h.6zM119.8 101.1h.5zM119.8 101.2h.6zM119.9 101.3h.6zM120 101.3h.5zM120.1 101.4h.5zM120.1 101.5h.5zM120.1 101.6h.5zM120.2 101.7h.4zM120.3 101.8h.4zM120.3 101.9h.4zM120.4 101.9h.4zM120.5 102h.4zM120.6 102.1h.3zM120.6 102.2h.4zM120.6 102.3h.4zM120.7 102.4h.4zM120.8 102.4h.3zM120.8 102.5h.4zM120.9 102.6h.3zM121 102.7h.2zM121.1 102.8h.2zM121.1 102.9h.2zM121.2 103h.2zM121.2 103h.2zM121.3 103.1h.2zM121.3 103.2h.2zM121.4 103.3h.2zM121.6 103.5h.2z"/>
<path d="M118.4 100.5h.9zM118.5 100.6h.9zM118.6 100.7h.9zM118.7 100.8h.8zM118.8 100.8h.7zM118.9 100.9h.7zM119 101h.7zM119 101.1h.8zM119.1 101.2h.7zM119.2 101.3h.7zM119.3 101.3h.7zM119.4 101.4h.7zM119.5 101.5h.6zM119.5 101.6h.6zM119.6 101.7h.6zM119.7 101.8h.6zM119.8 101.9h.5zM119.9 101.9h.5zM120 102h.5zM120.1 102.1h.5zM120.1 102.2h.5zM120.2 102.3h.4zM120.3 102.4h.4zM120.4 102.4h.4zM120.5 102.5h.3zM120.6 102.6h.3zM120.6 102.7h.4zM120.7 102.8h.4zM120.8 102.9h.3zM120.9 103h.3zM121 103h.2zM121.1 103.1h.2zM121.2 103.2h.1zM121.2 103.3h.2zM121.3 103.4h.2zM121.4 103.5h.2z"/>
<path d="M54.9 129.3h.1zM54.9 129.4h.2zM54.9 129.5h.4zM54.9 129.5h.5zM54.9 129.6h.6zM54.9 129.7h.6zM54.9 129.8h.6zM54.9 129.9h.6zM54.9 130h.6zM54.9 130h.6zM54.9 130.1h.6zM54.9 130.2h.6zM54.9 130.3h.6zM55 130.4h.5zM55 130.5h.5zM55 130.6h.5zM55 130.6h.5zM55 130.7h.5zM55 130.8h.5zM55 130.9h.5zM55 131h.5zM55.1 131.1h.4zM55.1 131.1h.4zM55.1 131.2h.4zM55.1 131.3h.4zM55.1 131.4h.4zM55.1 131.5h.4zM55.1 131.6h.4zM55.2 131.7h.3zM55.2 131.7h.3zM55.2 131.8h.3zM55.2 131.9h.3zM55.2 132h.3zM55.2 132.1h.3zM55.2 132.2h.3zM55.3 132.2h.2zM55.3 132.3h.2zM55.3 132.4h.2zM55.3 132.5h.2zM55.3 132.6h.2zM55.3 132.7h.2zM55.3 132.8h.2zM55.3 132.8h.2z"/>
<path d="M56 129.3h.1zM55.8 129.4h.3zM55.7 129.5h.4zM55.6 129.5h.5zM55.5 129.6h.6zM55.5 129.7h.6zM55.5 129.8h.5zM55.5 129.9h.5zM55.5 130h.5zM55.5 130h.5zM55.5 130.1h.5zM55.5 130.2h.5zM55.5 130.3h.5zM55.5 130.4h.5zM55.5 130.5h.5zM55.5 130.6h.5zM55.5 130.6h.5zM55.5 130.7h.5zM55.5 130.8h.5zM55.5 130.9h.5zM55.5 131h.5zM55.5 131.1h.4zM55.5 131.1h.4zM55.5 131.2h.4zM55.5 131.3h.4zM55.5 131.4h.4zM55.5 131.5h.4zM55.5 131.6h.4zM55.5 131.7h.3zM55.5 131.7h.3zM55.5 131.8h.3zM55.5 131.9h.3zM55.5 132h.3zM55.5 132.1h.3zM55.5 132.2h.3zM55.5 132.2h.2zM55.5 132.3h.2zM55.5 132.4h.2zM55.5 132.5h.2zM55.5 132.6h.2zM55.5 132.7h.2zM55.5 132.8h.2zM55.5 132.8h.2zM55.5 132.9h.1zM55.5 133h.1zM55.5 133.1h.1zM55.5 133.2h.1zM55.5 133.3h.1zM55.5 133.3h.1zM55.5 133.4h.1z"/>
<path d="M66.8 129.3h.2zM66.8 129.4h.3zM66.8 129.5h.3zM66.8 129.5h.4zM66.8 129.6h.5zM66.8 129.7h.5zM66.8 129.8h.5zM66.9 129.9h.4zM66.9 130h.4zM66.9 130h.4zM66.9 130.1h.4zM66.9 130.2h.4zM66.9 130.3h.4zM66.9 130.4h.4zM66.9 130.5h.4zM67 130.6h.3zM67 130.6h.3zM67 130.7h.3zM67 130.8h.3zM67 130.9h.3zM67 131h.3zM67 131.1h.3zM67 131.1h.3zM67 131.2h.3zM67.1 131.3h.2zM67.1 131.4h.2zM67.1 131.5h.2zM67.1 131.6h.2zM67.1 131.7h.2zM67.1 131.7h.2zM67.1 131.8h.2zM67.1 131.9h.2zM67.1 132h.2zM67.1 132.1h.2zM67.1 132.2h.2zM67.1 132.2h.2zM67.1 132.3h.2zM67.1 132.4h.2zM67.1 132.5h.2zM67.1 132.6h.2zM67.1 132.7h.2z"/>
<path d="M67.8 129.3h.2zM67.6 129.4h.4zM67.6 129.5h.4zM67.5 129.5h.5zM67.3 129.6h.7zM67.3 129.7h.7zM67.3 129.8h.6zM67.3 129.9h.6zM67.3 130h.6zM67.3 130h.6zM67.3 130.1h.6zM67.3 130.2h.6zM67.3 130.3h.6zM67.3 130.4h.5zM67.3 130.5h.5zM67.3 130.6h.5zM67.3 130.6h.5zM67.3 130.7h.5zM67.3 130.8h.5zM67.3 130.9h.5zM67.3 131h.5zM67.3 131.1h.4zM67.3 131.1h.4zM67.3 131.2h.4zM67.3 131.3h.4zM67.3 131.4h.4zM67.3 131.5h.4zM67.3 131.6h.4zM67.3 131.7h.3zM67.3 131.7h.3zM67.3 131.8h.3zM67.3 131.9h.3zM67.3 132h.3zM67.3 132.1h.3zM67.3 132.2h.3zM67.3 132.2h.3zM67.3 132.3h.3zM67.3 132.4h.3zM67.3 132.5h.3zM67.3 132.6h.3zM67.3 132.7h.3zM67.3 132.8h.3zM67.3 132.8h.3zM67.3 132.9h.2zM67.3 133h.2zM67.3 133.1h.2zM67.3 133.2h.2zM67.3 133.3h.2zM67.3 133.3h.2zM67.3 133.4h.2z"/>
<path d="M79.5 148.8h4.6zM80.2 148.8h4zM80.8 148.9h3.4zM81.4 149h2.8zM82 149.1h2.3zM82.6 149.2h1.8zM83.3 149.3h1.1zM83.9 149.4h.6z"/>
<path d="M83.8 148.3h.7zM83.1 148.3h1.3zM82.4 148.4h1.9zM81.7 148.5h2.6zM80.9 148.6h3.3zM80.3 148.7h3.9z"/>
<path d="M144.6 148.3h.7zM144.7 148.3h1.3zM144.8 148.4h1.9zM144.9 148.5h2.5zM144.9 148.6h3.3zM145 148.7h3.8z"/>
<path d="M145 148.8h4.5zM145 148.8h3.9zM144.9 148.9h3.4zM144.9 149h2.8zM144.8 149.1h2.3zM144.8 149.2h1.7zM144.7 149.3h1.1zM144.6 149.4h.6z"/>
</g>
<text font-size="15.6" x="94.9" y="270.1">Проушина</text>
<g font-size="10.9">
<text x="80.7" y="9" transform="rotate(-180 80.7 9)">СФ.00.010.003</text>
<text x="150.3" y="22.8">Ra 12,5 (</text>
<text x="190.3" y="22.8">)</text>
<text x="120.3" y="248.5">СФ.00.010.003</text>
</g>
<text font-size="10.6" x="86.4" y="288.5">Сталь 10 ГОСТ 1050-2013</text>
<text font-size="8.5" x="79.7" y="62.4">Ç25</text>
<g font-size="7.8">
<text x="132.2" y="62.4">R22,5</text>
<text x="52.9" y="100.2" transform="rotate(-90 52.9 100.2)">*</text>
<text x="52.9" y="107.3" transform="rotate(-90 52.9 107.3)">2</text>
<text x="52.9" y="104.1" transform="rotate(-90 52.9 104.1)">,</text>
<text x="52.9" y="103" transform="rotate(-90 52.9 103)">5</text>
<text x="52.9" y="110.4" transform="rotate(-90 52.9 110.4)">6</text>
<text x="159.2" y="108.4">S10</text>
<text x="64.8" y="118.2" transform="rotate(-90 64.8 118.2)">4</text>
<text x="64.8" y="115" transform="rotate(-90 64.8 115)">0</text>
<text x="110.4" y="146.3">70</text>
<text x="25.5" y="199.6">1 *Размеры для справок.</text>
<text x="25.5" y="206.7">2 H14; h14; t2/2.</text>
<text x="25.5" y="213.8">3 Острые кромки притупить.</text>
<text x="25.5" y="221">4 Маркировать обозначение чертежа</text>
<text x="173.3" y="267.5">0,21</text>
<text x="192.9" y="267.5">1:1</text>
</g>
<g font-size="5.4">
<text x="12.8" y="46.9" transform="rotate(-90 12.8 46.9)">Перв. примен.</text>
<text x="12.8" y="103.8" transform="rotate(-90 12.8 103.8)">Справ. №</text>
<text x="12.8" y="176.7" transform="rotate(-90 12.8 176.7)">Подп. и дата</text>
<text x="12.8" y="205.8" transform="rotate(-90 12.8 205.8)">Инв. № дубл.</text>
<text x="12.8" y="231.6" transform="rotate(-90 12.8 231.6)">Взам. инв. №</text>
<text x="159.1" y="256.8">Лит.</text>
<text x="173.1" y="256.8">Масса</text>
<text x="188" y="256.8">Масштаб</text>
<text x="12.8" y="261.7" transform="rotate(-90 12.8 261.7)">Подп. и дата</text>
<text x="41.2" y="261.8">№ докум.</text>
<text x="63.6" y="261.8">Подп.</text>
<text x="21" y="266.8">Разраб.</text>
<text x="21" y="271.8">Пров.</text>
<text x="21" y="276.8">Т.контр.</text>
<text x="156.9" y="276.8">Лист</text>
<text x="177.9" y="276.8">Листов</text>
<text x="198.4" y="276.8">1</text>
<text x="21" y="286.8">Н.контр.</text>
<text x="12.8" y="290.8" transform="rotate(-90 12.8 290.8)">Инв. № подл.</text>
<text x="21" y="291.8">Утв.</text>
<text x="96" y="296.8">Копировал</text>
<text x="166" y="296.8">Формат</text>
<text x="186" y="296.8">A4</text>
</g>
<g font-size="5.3">
<text x="21.1" y="261.8">Изм.</text>
<text x="28.1" y="261.8">Лист</text>
<text x="76.1" y="261.8">Дата</text>
</g>
</svg>
